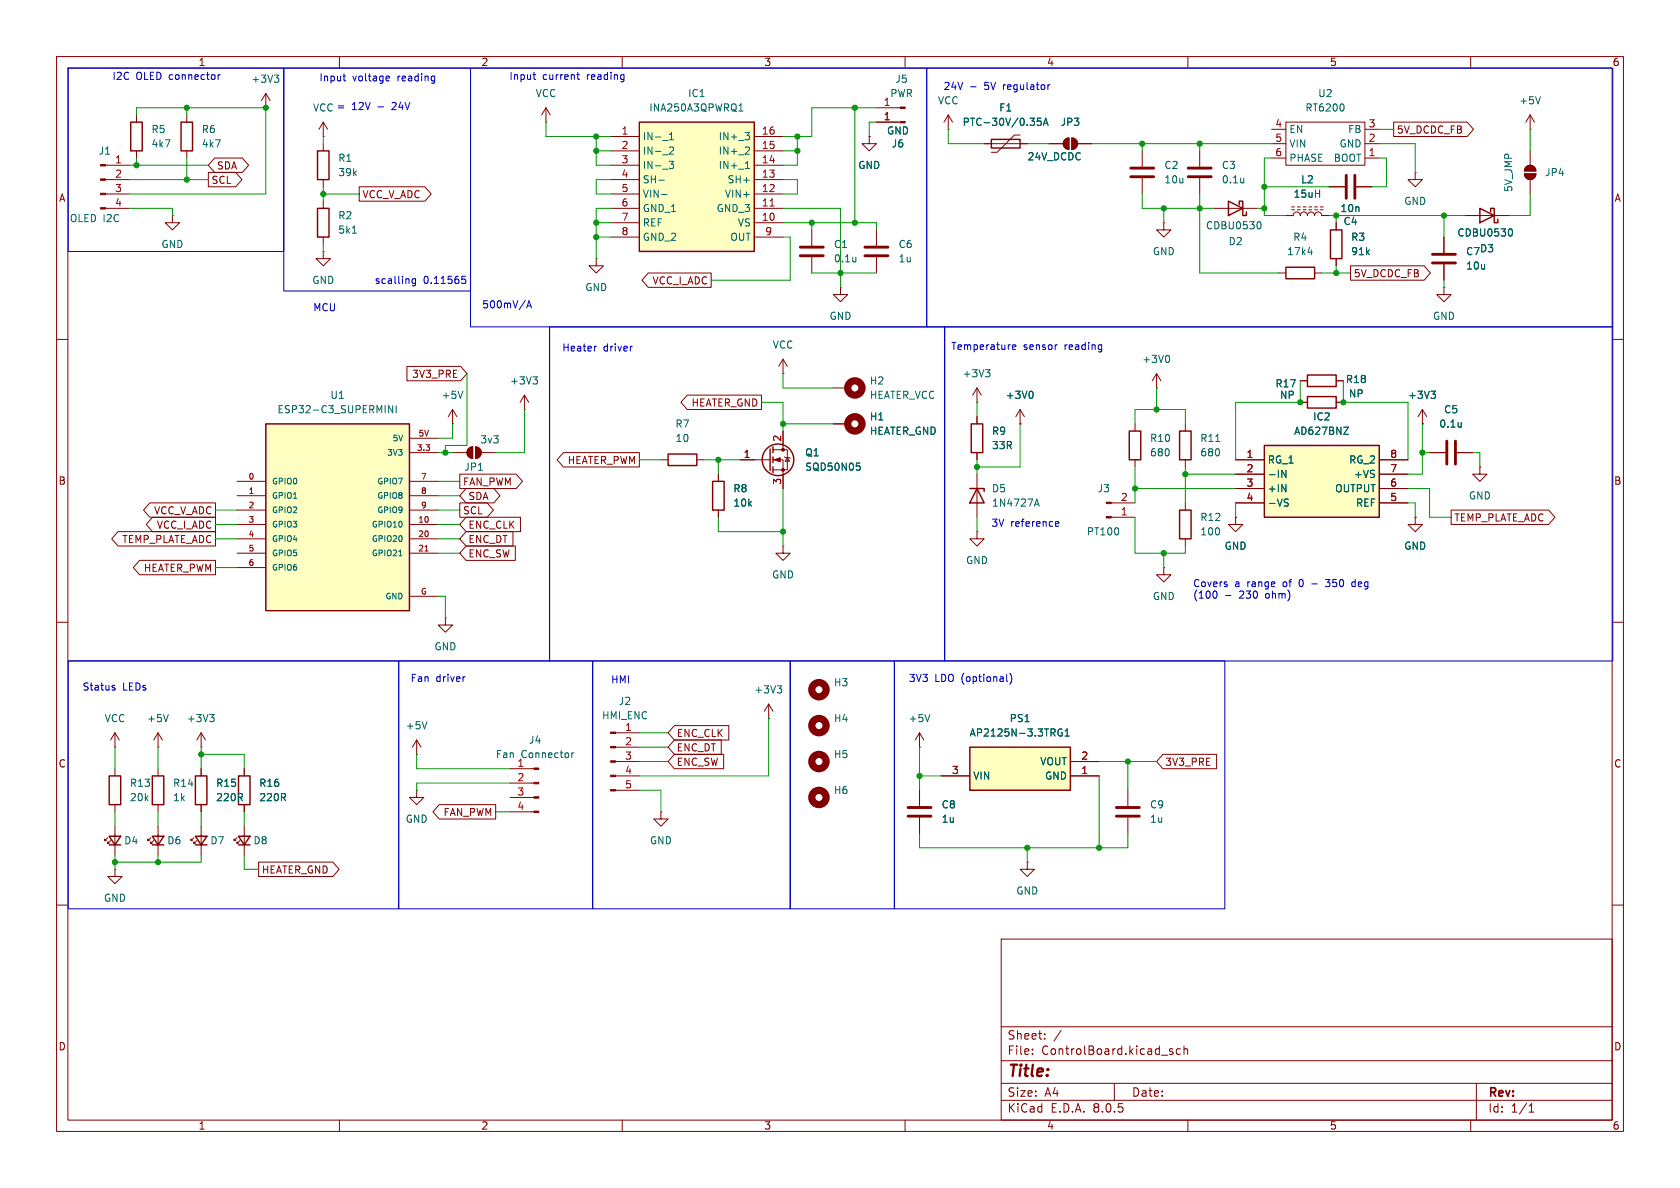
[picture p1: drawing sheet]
<svg xmlns="http://www.w3.org/2000/svg" width="297mm" height="210mm" viewBox="0 0 297 210" stroke-linecap="round" stroke-linejoin="round" font-family="sans-serif">
<g fill="none" stroke="#840000" stroke-width=".18">
<path d="M10 10h277v190h-277zM12 12h273v186h-273zM60 10v2M110 10v2M160 10v2M210 10v2M260 10v2M10 60h2M255.3 50.8v1.3h1.2l-1.2 1.2-1.3-1.2h1.3M255.3 50.8h.1M255.3 41.9v2.8M255.3 46.7v2.8"/>
<path d="M285 60h2M147.3 68.6h2.6M229.9 67.3h1.2M236.2 67.3h1.3M251.5 74.9h.1M251.5 72.4l-.8 1.3M251.5 72.4v2.5M251.5 72.4l.7 1.3M116.8 81.3h1.3M123.2 81.3h1.3M252.7 80h2.8M257.6 80h2.7"/>
<path d="M10 110h2M285 110h2M162.6 139.7v2.8M199.4 139.7v2.8M10 160h2M162.6 144.5v2.8M199.4 144.5v2.8M285 160h2M177 166h108v32h-108zM60 198v2M110 198v2M160 198v2"/>
<path d="M177 194.5h108M177 191.5h108M177 187.5h108M177 181.5h108M182.5 186.3v.1M182.5 185.5v.1M184.7 183.6v.1M184.7 182.8v.1M187.6 182.1l-1.3 2M197 191.5v3M206.8 185.8l.5 .2 .1 .2-.2 .2-.5-.1M206.8 185.5h.5"/>
<path d="M208.7 185.5l-.5-.1-.2 .3v.4l.1 .2h.6M209.3 185.5l.2-.1 .4 .1 .1 .9M209.3 184.9v1.5M210 198v2M260 198v2M261 191.5v6.5M270.3 196.6h.9M270.3 195.5l.4-.4v1.5"/>
</g>
<circle cx="151.1" cy="68.6" r="1.27" fill="none" stroke="#840000" stroke-width="1.3"/>
<path d="M253.2 45h4.1M253.2 46.5h4.1M255.8 78v4M257.3 78v4M160.5 144.3h4.1M160.5 142.7h4.1M197.4 144.3h4M197.4 142.7h4" fill="none" stroke="#840000" stroke-width=".51"/>
<path d="M253 69.2h.8l-.5 .4M253.5 69.6l.3 .3v.3l-.3 .2M258.3 74.7v.8M258.3 75.4h.1" fill="none" stroke="#006464" stroke-width=".18"/>
<path d="M231.1 66.3h5.1v2h-5.1zM118.1 80.3h5.1v2h-5.1z" fill="none" stroke="#840000" stroke-width=".25"/>
<path d="M171.4 132.1h17.8v7.6h-17.8z" fill="#ffffc2"/>
<g fill="none" stroke="#840000" stroke-width=".25">
<path d="M23.1 21.6h2v5.1h-2zM32 21.6h2v5.1h-2zM56.1 26.7h2.1v5.1h-2.1zM56.1 36.8h2.1v5.1h-2.1zM175.3 24.6h5v1.6h-5zM217.2 35.6l2.5 1.2-2.5 1.3zM219.1 36.2v-.6h.6v2.5h.6v-.6M227.3 47.2h5.1v2.1h-5.1zM136.1 79.4v3.8M136.7 79v1M199.6 76.2h2.1v5.1h-2.1zM231.1 70.1h5.1v2h-5.1z"/>
<path d="M126 85.1h2v5.1h-2zM136.7 80.8v1M136.7 82.6v1M171.4 132.1h17.8v7.6h-17.8zM26.9 147.8h2.1l-1.1 1.6zM26.9 149.4h2.1M34.5 147.8h2.1l-1 1.6zM34.5 149.4h2.1"/>
<circle cx="137.5" cy="81.3" r="2.79"/>
</g>
<g fill="none" stroke="#840000" stroke-width=".18">
<path d="M96.5 19.1l-.7 1.2M96.5 19.1v2.5M96.5 19.1l.8 1.2M24.1 20.3v1.3M24.1 26.7v1.2M33 20.3v1.3M33 26.7v1.2M57.1 24.1h.1M57.1 21.6l-.7 1.3M57.1 21.6v2.5M57.1 25.4v1.3M57.1 31.8v1.2"/>
<path d="M57.1 35.6v1.2M57.1 21.6l.8 1.3M96.5 21.6h.1M167.6 22.9h.1M167.6 20.3l-.7 1.3M167.6 20.3v2.6M167.6 20.3l.8 1.3M174 25.4h7.6M180.3 23.9h-1l-3 3h-1M185.4 25.4h2.6M188.3 24.7l.7-.3v2a1.02 1.02 0 0 1-1-.6 1.02 1.02 0 0 1 .3-1.1zM189.5 24.4a1.02 1.02 0 0 1 1 1 1.02 1.02 0 0 1-1 1z"/>
<path d="M190.5 25.4h2.5M201.9 26.7v2.8M201.9 31.5v2.8M205.7 39.4v1.2h1.3l-1.3 1.3-1.2-1.3h1.2M205.7 39.4h.1M212.1 26.7v2.8M212.1 31.5v2.8M214.6 36.8h7.6M224.8 25.4h2.5M224.8 22.9h2.5M224.8 27.9h2.5M227.3 21.6h14v7.6h-14z"/>
<path d="M227.3 38.1h1.3a.64 .64 0 0 1 .6-.6 .64 .64 0 0 1 .7 .6 .64 .64 0 0 1 .6-.6 .64 .64 0 0 1 .6 .6 .64 .64 0 0 1 .7-.6 .64 .64 0 0 1 .6 .6 .64 .64 0 0 1 .6-.6 .64 .64 0 0 1 .7 .6h1.2M228.3 37.1h.6M228.3 36.6h.6M229.4 37.1h.5M229.4 36.6h.5M230.4 37.1h.5M230.4 36.6h.5M231.4 37.1h.5M231.4 36.6h.5M232.4 37.1h.5M232.4 36.6h.5M233.4 37.1h.5"/>
<path d="M233.4 36.6h.5M241.3 25.4h2.5M241.3 22.9h2.5M241.3 27.9h2.5M269.5 30.7h2a1.02 1.02 0 0 1-1 1 1.02 1.02 0 0 1-1-1zM269.8 29.5a1.02 1.02 0 0 1 1.1-.2 1.02 1.02 0 0 1 .6 .9h-2zM270.5 22.9h.1M270.5 20.3v2.6M270.5 26.7v2.5M270.5 31.8v2.5M270.5 20.3l-.8 1.3M270.5 20.3l.8 1.3"/>
<path d="M57.1 44.5v1.2h1.3l-1.3 1.3-1.2-1.3h1.2M57.1 44.5h.1M57.1 41.9v1.3M226.1 48.3h1.2M232.4 48.3h1.3M136.7 79.5h2.5v3.6h-2.5M138.4 66h.1M138.4 63.5l-.7 1.3M138.4 63.5v2.5M138.4 76.2v3.3M138.4 63.5l.8 1.3M147.3 74.9h2.6"/>
<path d="M200.7 74.9v1.3M204.5 68.6h.1M204.5 66l-.8 1.3M204.5 66v2.6M204.5 66l.7 1.3M229.9 71.1h1.2M236.2 71.1h1.3M127 83.8v1.3M127 90.2v1.2M130.8 81.3h5.3M136.7 81.3h1.7v5.1M138.4 96.5v1.3h1.3l-1.3 1.3-1.2-1.3h1.2"/>
<path d="M138.4 96.5h.1M138.7 80.8l.1 .1h.8l.1 .1M139.2 80.9l.4 .6h-.8zM172.7 94v1.3h1.3l-1.3 1.2-1.3-1.2h1.3M172.7 94h.1M196.4 88.9h4.3M196.4 91.4h4.3M200.7 81.3v1.3M250.2 91.4v1.3h1.3l-1.3 1.3-1.3-1.3h1.3M250.2 91.4h.1M27.9 132.1h.1M27.9 129.5v2.6"/>
<path d="M27.9 129.5l-.7 1.3M27.9 129.5l.8 1.3M35.6 132.1h.1M35.6 129.5l-.8 1.3M35.6 129.5v2.6M35.6 129.5l.7 1.3M90.2 138.4h4.2M90.2 135.9h4.2M162.6 132.1h.1M162.6 129.5l.7 1.3M162.6 129.5l-.8 1.3M162.6 129.5v2.6"/>
<path d="M166.4 137.2h5M189.2 137.2h5.1M189.2 134.6h5.1M26.7 148.1l-.5 .5v-.3v.3h.2M27.2 148.6l-.5 .5v-.3v.3h.2M27.9 146.1v5M34.3 148.1l-.5 .5v-.3v.3h.2M34.8 148.6l-.5 .5v-.3v.3h.2M35.6 146.1v5M90.2 143.5h4.2M90.2 141h4.2M116.8 143.5v1.3h1.3l-1.3 1.3-1.2-1.3h1.2"/>
<path d="M116.8 143.5h.1M181.6 152.4v1.3h1.3l-1.3 1.2-1.3-1.2h1.3M181.6 152.4h.1"/>
</g>
<g fill="none" stroke="#006464" stroke-width=".18">
<path d="M237.5 18.5l.1 .3-.1 .7M272.3 17.1l-.4 1.3M184 20.9h-.6v.6l.1-.1h.5l.1 .2-.1 .4-.2 .2-.4-.2M184.5 22.2l.4-1.3 .4 1.3M184.6 21.8h.6M219.9 31.5v.8M219.9 32.2l-.1 .1M222.5 39.2a.68 .68 0 0 1 .5 .6 .68 .68 0 0 1-.5 .7M62.3 41.2h.7M231.2 44.6h.8M231.8 44.2v.8M206.5 62.8a.79 .79 0 0 1 0 1.3"/>
<path d="M151.4 81.9h.6M151.5 82.3h.3l.3 .3-.1 .4-.5 .1M29.8 126.3l-.5 1.3M37.1 126.3h.8l-.5 .5M37.6 126.8l.3 .2v.3l-.3 .3M101.1 133.1v.8M101.4 133.1l-.3 .2M164.4 126.3l-.4 1.3M187.7 128.9a.59 .59 0 0 0-.7 .6 .59 .59 0 0 0 .7 .6l.1-.5h-.2M188.3 130.1h.7M188.3 129.2l.4-.4v1.3"/>
</g>
<g fill="none" stroke="#840000" stroke-width="1.3">
<circle cx="151.1" cy="74.9" r="1.27"/>
<circle cx="144.8" cy="121.9" r="1.27"/>
<circle cx="144.8" cy="128.3" r="1.27"/>
<circle cx="144.8" cy="134.6" r="1.27"/>
<circle cx="144.8" cy="141" r="1.27"/>
</g>
<path d="M199.9 29.7h4.1M199.9 31.2h4.1M210.1 29.7h4M210.1 31.2h4" fill="none" stroke="#840000" stroke-width=".51"/>
<g fill="#840000" stroke="#840000" stroke-width=".18">
<path d="M188.3 24.7l.7-.3v2a1.02 1.02 0 0 1-1-.6 1.02 1.02 0 0 1 .3-1.1z"/>
<path d="M189.5 24.4a1.02 1.02 0 0 1 1 1 1.02 1.02 0 0 1-1 1z"/>
<path d="M136.9 81.3l1-.4v.8z"/>
<path d="M269.5 30.7h2a1.02 1.02 0 0 1-1 1 1.02 1.02 0 0 1-1-1z"/>
<path d="M269.8 29.5a1.02 1.02 0 0 1 1.1-.2 1.02 1.02 0 0 1 .6 .9h-2z"/>
<path d="M94.4 143.4h.8v.2h-.8z"/>
<path d="M94.4 140.8h.8v.3h-.8z"/>
<path d="M94.4 138.3h.8v.3h-.8z"/>
<path d="M94.4 135.8h.8v.2h-.8z"/>
<path d="M195.6 88.8h.8v.2h-.8z"/>
<path d="M195.6 91.3h.8v.3h-.8z"/>
<circle cx="138.4" cy="83.1" r=".25"/>
<circle cx="138.4" cy="79.5" r=".25"/>
</g>
<path d="M113 21.6h20.3v22.9h-20.3z" fill="#ffffc2"/>
<path d="M113 21.6h20.3v22.9h-20.3zM171.7 74.9h2v5.1h-2zM171.4 86.4h2.6v.5M172.7 86.4l1.3 2.5h-2.6zM208.5 90.2h2.1v5.1h-2.1z" fill="none" stroke="#840000" stroke-width=".25"/>
<g fill="none" stroke="#840000" stroke-width=".18">
<path d="M47 19.1h.1M47 16.5l-.8 1.3M47 16.5v2.6M47 16.5l.8 1.3M154.9 19.1h4.3M18.6 36.8h4.3M18.6 34.3h4.3M18.6 31.8h4.3M18.6 29.2h4.3M30.5 38.1v1.3h1.2l-1.2 1.2-1.3-1.2h1.3M30.5 38.1h.1M107.9 24.1h5.1"/>
<path d="M107.9 39.4h5.1M107.9 36.8h5.1M107.9 34.3h5.1M107.9 31.8h5.1M107.9 29.2h5.1M107.9 26.7h5.1M133.3 24.1h5.1M133.3 39.4h5.1M133.3 36.8h5.1M133.3 34.3h5.1M133.3 31.8h5.1M133.3 29.2h5.1"/>
<path d="M133.3 26.7h5.1M153.7 24.1v1.3h1.2l-1.2 1.3-1.3-1.3h1.3M153.7 24.1h.1M154.9 21.6h4.3M105.4 45.7v1.3h1.3l-1.3 1.3-1.3-1.3h1.3M105.4 45.7h.1M107.9 41.9h5.1M133.3 41.9h5.1M143.5 40.6v2.8M143.5 45.5v2.8M148.6 50.8v1.3h1.3l-1.3 1.2-1.3-1.2h1.3M148.6 50.8h.1"/>
<path d="M154.9 40.6v2.8M154.9 45.5v2.8M82.8 79.3l.8-.3v2a1.02 1.02 0 0 1-1-.6 1.02 1.02 0 0 1 .2-1.1zM84.1 79a1.02 1.02 0 0 1 1 1 1.02 1.02 0 0 1-1 1zM92.7 72.4h.1M92.7 69.9l-.8 1.2M92.7 69.9v2.5M92.7 69.9l.8 1.2M172.7 71.1h.1M172.7 68.6v2.5M172.7 73.7v1.2M172.7 68.6l-.7 1.3"/>
<path d="M172.7 68.6l.8 1.3M180.3 74.9h.1M180.3 72.4l-.7 1.3M180.3 72.4v2.5M180.3 72.4l.8 1.3M80 80h2.5M85.1 80h2.5M172.7 80v1.3M172.7 83.8v7.6M209.5 88.9v1.3M209.5 95.3v1.2"/>
</g>
<g fill="none" stroke="#006464" stroke-width=".18">
<path d="M48.5 13.3h.8l-.4 .5M49 13.8l.3 .2v.3l-.3 .2M130.6 19.6h.8M130.9 18.5l.1-.1v1.2M116.5 31.8h.9M117 34.4h.9M118.3 28.5h.8l-.4 .5 .3 .1v.6l-.2 .1-.4-.1M118.4 24.7h.7M118.4 23.8l.3-.4v1.3M118.4 26.1l.4-.1 .3 .3-.8 .9h.8M131.7 23.4h.8l-.4 .5M131.8 29.8h.7"/>
<path d="M131.9 28.8l.2-.3v1.3M132 26h.4l.1 .3-.8 .9h.8M132.3 23.9l.2 .3v.3l-.2 .2M151.3 45.5v.8M151.3 46.2h-.1M94.2 66.6h.8l-.4 .5M94.8 67.1l.2 .2v.3l-.2 .3M174.2 65.3h.8l-.4 .5M174.8 65.8l.2 .3v.3l-.2 .2M182.3 69.2a.79 .79 0 0 1 0 1.2M182.9 89.5l.4-1.3 .4 1.3M183 89.1h.6"/>
</g>
<path d="M136.1 36.4h.8" fill="none" stroke="#a90000" stroke-width=".18"/>
<g fill="#840000" stroke="#840000" stroke-width=".18">
<path d="M84.1 79a1.02 1.02 0 0 1 1 1 1.02 1.02 0 0 1-1 1z"/>
<path d="M82.8 79.3l.8-.3v2a1.02 1.02 0 0 1-1-.6 1.02 1.02 0 0 1 .2-1.1z"/>
<path d="M159.2 18.9h.8v.3h-.8z"/>
<path d="M159.2 21.5h.8v.2h-.8z"/>
<path d="M17.8 36.7h.8v.3h-.8z"/>
<path d="M17.8 34.2h.8v.2h-.8z"/>
<path d="M17.8 31.6h.8v.3h-.8z"/>
<path d="M17.8 29.1h.8v.2h-.8z"/>
</g>
<path d="M141.5 43.7h4M141.5 45.2h4M152.9 43.7h4.1M152.9 45.2h4.1" fill="none" stroke="#840000" stroke-width=".51"/>
<path d="M223.5 78.7h20.3v12.7h-20.3z" fill="#ffffc2"/>
<path d="M208.5 76.2h2.1v5.1h-2.1zM223.5 78.7h20.3v12.7h-20.3zM26.9 137.2h2.1v5h-2.1zM19.3 147.8h2l-1 1.6zM19.3 149.4h2" fill="none" stroke="#840000" stroke-width=".25"/>
<g fill="none" stroke="#840000" stroke-width=".18">
<path d="M209.5 74.9v1.3M209.5 81.3v1.3M218.4 91.4v1.3h1.3l-1.3 1.3-1.2-1.3h1.2M218.4 91.4h.1M218.4 81.3h5.1M218.4 83.8h5.1M218.4 86.4h5.1M218.4 88.9h5.1M243.8 81.3h5.1M243.8 83.8h5.1M243.8 86.4h5.1M243.8 88.9h5.1"/>
<path d="M205.7 100.3v1.3h1.3l-1.3 1.3-1.2-1.3h1.2M205.7 100.3h.1M27.9 135.9v1.3M19 148.1l-.5 .5v-.3v.3h.3M19.6 148.6l-.6 .5v-.3v.3h.3M20.3 146.1v5M27.9 142.2v1.3"/>
</g>
<path d="M214.9 78h.7M237.6 75.5h.8l-.8 1.3h.8M226.6 83.1l.7 1.3v-1.3M226.6 85.7l.7 1.2v-1.2M227.3 88.8l.3 .1 .2 .3-.3 .3h-.3M227.3 88.2l.5 .1" fill="none" stroke="#006464" stroke-width=".18"/>
<path d="M47 74.9h25.4v33.1h-25.4z" fill="#ffffc2"/>
<path d="M261.6 36.8l2.6 1.3-2.6 1.3zM263.5 37.5v-.7h.7v2.6h.6v-.7M235.2 40.6h2v5.1h-2zM47 74.9h25.4v33.1h-25.4zM19.3 137.2h2v5h-2zM34.5 137.2h2.1v5h-2.1zM42.2 137.2h2v5h-2zM42.2 147.8h2l-1 1.6zM42.2 149.4h2" fill="none" stroke="#840000" stroke-width=".25"/>
<g fill="none" stroke="#840000" stroke-width=".18">
<path d="M36.8 30.5h4.9l1.1 1.3-1.1 1.2h-4.9zM37.9 27.9h4.9l1.2 1.3-1.2 1.3h-4.9l-1.1-1.3zM63.5 33h11.6l1.1 1.3-1.1 1.3h-11.6zM153.7 24.1h.1M154.9 21.6h3.8M174 25.4h1.3M180.3 25.4h1.3M185.4 25.4h2.6M190.5 25.4h2.5M227.3 38.1h1.3M233.7 38.1h1.2M234.9 33h2.8"/>
<path d="M236.2 39.4v1.2M239.8 33h2.8M246.4 21.6h13l1.1 1.3-1.1 1.2h-13zM250.2 30.5v1.3h1.3l-1.3 1.2-1.3-1.2h1.3M250.2 30.5h.1M259.1 38.1h7.6M114.6 48.3h11.1v2.5h-11.1l-1.1-1.3zM236.2 45.7v1.3M238.8 47h13l1.1 1.3-1.1 1.2h-13zM255.3 41.9v2.8M255.3 46.7v2.8M71.9 64.8h9.5l1.1 1.2-1.1 1.3h-9.5z"/>
<path d="M72.4 77.5h5.1M80 74.9h.1M80 72.4l-.8 1.3M80 72.4v2.5M80 72.4l.8 1.3M121.5 69.8h13.1v2.6h-13.1l-1.1-1.3zM138.4 76.2v2.5M147.3 74.9h2.6M172.7 73.7v1.2M180.3 74.9h.1M229.9 67.3h1.2M229.9 71.1h1.2"/>
<path d="M236.2 67.3h1.3M236.2 71.1h1.3M251.5 74.9h.1M20.9 94h17.2v2.5h-17.2l-1.2-1.2zM24.7 99.1h13.4v2.5h-13.4l-1.1-1.3zM26.5 88.9h11.6v2.5h-11.6l-1.1-1.2zM27 91.4h11.1v2.6h-11.1l-1.1-1.3zM41.9 85.1h5.1M41.9 87.6h5.1M41.9 92.7h5.1M41.9 90.2h5.1M41.9 95.3h5.1"/>
<path d="M41.9 97.8h5.1M72.4 85.1h5.1M72.4 87.6h5.1M72.4 92.7h5.1M72.4 90.2h5.1M72.4 95.3h5.1M72.4 97.8h5.1M72.4 80h5.1M81.3 88.9h4.8l1.1 1.3-1.1 1.2h-4.8zM81.3 83.8h10l1.1 1.3-1.1 1.3h-10zM82.4 86.4h4.9l1.1 1.2-1.1 1.3h-4.9l-1.1-1.3zM82.4 96.5h8.7v2.6h-8.7l-1.1-1.3z"/>
<path d="M82.4 91.4h9.6v2.6h-9.6l-1.1-1.3zM82.4 94h8.3v2.5h-8.3l-1.1-1.2zM99.6 80h13.4v2.6h-13.4l-1.1-1.3zM127 83.8v1.3M127 90.2v1.2M130.8 81.3h2.5M138.4 83.8v2.6M172.7 80v1.3M218.4 91.4h.1M218.4 81.3h5.1M218.4 83.8h5.1M218.4 86.4h5.1"/>
<path d="M218.4 88.9h5.1M243.8 81.3h5.1M243.8 83.8h5.1M243.8 86.4h5.1M243.8 88.9h5.1M250.2 91.4h.1M252.7 80h2.8M256.5 90.2h17.3l1.1 1.2-1.1 1.3h-17.3zM257.6 80h2.7M261.6 82.6v1.2h1.3l-1.3 1.3-1.3-1.3h1.3M261.6 82.6h.1M41.9 100.3h5.1"/>
<path d="M72.4 105.4h5.1M78.7 109.2v1.3h1.3l-1.3 1.3-1.2-1.3h1.2M78.7 109.2h.1M20.3 132.1h.1M20.3 129.5l-.7 1.3M20.3 129.5v2.6M20.3 135.9v1.3M20.3 129.5l.8 1.3M35.6 135.9v1.3M43.2 135.9v1.3M73.7 133.4h.1M73.7 139.7v1.3h1.2l-1.2 1.2-1.3-1.2h1.3"/>
<path d="M73.7 139.7h.1M73.7 130.8l-.8 1.3M73.7 130.8v2.6M73.7 130.8l.7 1.3M108.8 139.7h4.2M108.8 137.2h4.2M108.8 134.6h4.2M108.8 132.1h4.2M108.8 129.5h4.2M119.2 133.3h8.7v2.6h-8.7l-1.1-1.3zM119.2 130.8h8.3v2.6h-8.3l-1.1-1.3zM119.2 128.3h9.6v2.5h-9.6l-1.1-1.3z"/>
<path d="M135.9 127h.1M135.9 124.5l-.8 1.2M135.9 124.5v2.5M135.9 124.5l.8 1.2M162.6 139.7v2.8M166.4 137.2h5M189.2 137.2h5.1M189.2 134.6h5.1M205.6 133.3h9.5v2.6h-9.5l-1.1-1.3zM20.3 153.7v1.2h1.3l-1.3 1.3-1.3-1.3h1.3M20.3 153.7h.1M20.3 142.2v1.3"/>
<path d="M35.6 142.2v1.3M41.9 148.1l-.5 .5v-.3v.3h.3M42.4 148.6l-.5 .5v-.3v.3h.3M43.2 142.2v1.3M43.2 146.1v5M45.7 152.4h13.1l1.2 1.3-1.2 1.2h-13.1zM77.6 142.2h10v2.6h-10l-1.1-1.3zM162.6 144.5v2.8"/>
</g>
<g fill="none" stroke="#006464" stroke-width=".18">
<path d="M184 20.9h-.6v.6l.1-.1h.5l.1 .2-.1 .4-.2 .2-.4-.2M184.5 22.2l.4-1.3 .4 1.3M184.6 21.8h.6M267 40.5a.68 .68 0 0 1 .4 .6 .68 .68 0 0 1-.4 .6M69.4 71.7v1.3l-.7-1.3v1.3M70 71.7v1.3M81.8 69.2l-.4 1.2M182.3 69.2a.79 .79 0 0 1 0 1.2M237.6 75.5h.8l-.8 1.3h.8M253 69.2h.8l-.5 .4M253.5 69.6l.3 .3v.3l-.3 .2M258.3 74.7v.8"/>
<path d="M258.3 75.4h.1M70.5 98.3h.6M151.4 81.9h.6M151.5 82.3h.3l.3 .3-.1 .4-.5 .1M226.6 83.1l.7 1.3v-1.3M226.6 85.7l.7 1.2v-1.2M227.3 88.8l.3 .1 .2 .3-.3 .3h-.3M227.3 88.2l.5 .1M75.5 127.6l-.4 1.2M137.4 121.2h.8l-.4 .5M137.9 121.7l.3 .3v.3l-.3 .2M187.7 128.9a.59 .59 0 0 0-.7 .6 .59 .59 0 0 0 .7 .6l.1-.5h-.2"/>
<path d="M188.3 130.1h.7M188.3 129.2l.4-.4v1.3"/>
</g>
<path d="M75.1 97.4h.6" fill="none" stroke="#a90000" stroke-width=".18"/>
<g fill="#840000" stroke="#840000" stroke-width=".18">
<path d="M107.9 139.6h.9v.2h-.9z"/>
<path d="M107.9 137h.9v.3h-.9z"/>
<path d="M107.9 134.5h.9v.2h-.9z"/>
<path d="M107.9 132h.9v.2h-.9z"/>
<path d="M107.9 129.4h.9v.3h-.9z"/>
</g>
<path d="M238 31v4.1M239.5 31v4.1" fill="none" stroke="#840000" stroke-width=".51"/>
<g fill="none" stroke="#0000c2" stroke-width=".18">
<path d="M12.1 12.1h38.1v32.4h-38.1zM38.6 13.2v.8M38.9 13.2l-.3 .2M50.2 12.1h33v39.3h-33zM60.6 13.5h.5M60.8 14.1l.3 .2M68.4 13.5h.4l.1 .3-.6 .1M68.8 14.2l-.4 .1M76.7 13.5h.1M76.8 13.5v1.1M76.8 14.2l-.1 .1M83.2 12.1h80.6v45.7h-80.6z"/>
<path d="M94.2 13.2h.5M94.4 13.9l.3 .1M102 13.2h.4M102.1 12.8v1.1l.3 .1M110.2 13.2l.1 .1M110.3 13.2l-.1 1.1M110.3 14h-.1M163.8 12.1h121.3v45.7h-121.3zM171.6 15.3h1M185.3 15v.8M185.6 15l-.3 .2M73.5 49.3v1l-.3 .2h-.3"/>
<path d="M73.5 49.3h-.4l-.3 .2 .2 .6h.5M81.7 49.4l.4-.1 .2 .3-.1 .5h-.5M81.7 48.8h.6M93.1 54.4l.4-1.2 .5 1.2M93.2 54.1h.6M97.2 57.8h69.8v59h-69.8zM97.2 57.8v59h-85.1M167 57.8h118.1v59h-118.1zM105.5 61.2l-.3 .1M111.7 61.2h.1M179 61.4l.6-.1-.1-.3h-.3l-.2 .1v.6h.5M186.8 61h.1"/>
<path d="M194.6 61h.2M194.8 61l-.1 1.1M194.8 61.7l-.2 .1M186.6 93h.5M186.6 92.3l.4-.1 .2 .3-.6 .1M12.1 116.8h58.4v43.9h-58.4zM70.5 116.8h34.3v43.9h-34.3zM82.1 119.6h.1M104.8 116.8h34.9v43.9h-34.9zM139.7 116.8h18.4v43.9h-18.4zM158.1 116.8h58.4v43.9h-58.4zM178 119.2v1.1l.2 .2"/>
<path d="M178.5 119a1.46 1.46 0 0 1 0 2M215 104.6l.2 .7-.2 .3-.1 .1M216.7 105.3h.9M231.9 103.2h1M234.3 102.4h.8l-.4 .5h.2M234.3 103.6l.6 .1M239.6 102.9h-.4l-.2 .2 .1 .5h.5M20 121.6h.3l.1 .2-.2 .2h-.3M20 121.1l.3 .1"/>
</g>
<g fill="none" stroke="#009600" stroke-width=".18">
<path d="M33 19.1v1.2M151.1 19.1v20.3M154.9 19.1h-11.4v5h-5.1M22.9 36.8h7.6v1.3M22.9 31.8h13.9M22.9 29.2h13.9M24.1 20.3v-1.2h22.9v15.2h-24.1M24.1 27.9v1.3M33 27.9v3.9M57.1 34.3h6.4M57.1 24.1v1.3M57.1 33v2.6"/>
<path d="M96.5 21.6v2.5h11.4M105.4 24.1v5.1h2.5M105.4 39.4h2.5M105.4 26.7h2.5M107.9 31.8h-2.5v2.5h2.5M107.9 36.8h-2.5v8.9M138.4 31.8h2.6v2.5h-2.6M138.4 36.8h10.2v14M138.4 39.4h16.5v1.2M138.4 26.7h2.6M141 24.1v5.1h-2.6M143.5 39.4v1.2"/>
<path d="M154.9 21.6h-1.2v2.5M167.6 22.9v2.5h6.4M181.6 25.4h3.8M193 25.4h31.8M201.9 34.3v2.5h12.7M201.9 25.4v1.3M205.7 36.8v2.6M212.1 34.3v14h14M212.1 25.4v1.3M222.2 36.8h1.3M223.5 33h11.4M224.8 27.9h-1.3v10.2h3.8"/>
<path d="M234.9 38.1h24.2M236.2 38.1v1.3M243.8 27.9h1.3v5.1h-2.5M243.8 25.4h6.4v5.1M243.8 22.9h2.6M255.3 38.1v3.8M270.5 34.3v3.8h-3.8M270.5 22.9v3.8M57.1 43.2v1.3M105.4 41.9h2.5M138.4 41.9h1.3v7.6h-14M143.5 48.3h11.4"/>
<path d="M233.7 48.3h5.1M236.2 47v1.3M255.3 49.5v1.3M80 74.9v2.6h-2.5M82.5 66v12.7h-3.8v1.3M92.7 72.4v7.6h-5.1M134.6 71.1h3.8v5.1M138.4 66v2.6h8.9M138.4 74.9h8.9M172.7 71.1v2.6M180.3 74.9v7.7h-7.6M200.7 74.9v-2.5h8.8v2.5"/>
<path d="M204.5 68.6v3.8M229.9 67.3v3.8h-11.5v10.2M237.5 67.3v3.8h11.4v10.2M251.5 74.9v8.9h-2.6M38.1 95.3h3.8M38.1 90.2h3.8M38.1 92.7h3.8M77.5 95.3h3.8M77.5 90.2h3.8M77.5 92.7h3.8M77.5 80h2.5M77.5 97.8h3.8"/>
<path d="M77.5 87.6h3.8M77.5 85.1h3.8M113 81.3h3.8M124.5 81.3h6.3M127 81.3v2.5M127 91.4v2.6h11.4M138.4 86.4v10.1M172.7 81.3v2.5M172.7 91.4v2.6M200.7 86.4h17.7M200.7 91.4v6.4h8.8v-1.3M200.7 82.6v6.3"/>
<path d="M205.7 97.8v2.5M209.5 83.8h8.9M209.5 82.6v6.3M218.4 88.9v2.5M248.9 88.9h1.3v2.5M248.9 86.4h3.8v5h3.8M251.5 80h1.2M260.3 80h1.3v2.6M38.1 100.3h3.8M77.5 105.4h1.2v3.8M20.3 132.1v3.8M27.9 132.1v3.8"/>
<path d="M35.6 133.4h7.6v2.5M35.6 132.1v3.8M73.7 133.4v2.5h16.5M90.2 138.4h-16.5v1.3M113 139.7h3.8v3.8M113 129.5h5.1M113 134.6h5.1M113 132.1h5.1M135.9 127v10.2h-22.9M162.6 137.2h3.8M162.6 132.1v7.6M194.3 134.6h10.2"/>
<path d="M194.3 137.2v12.7M199.4 134.6v5.1M20.3 143.5v2.6M20.3 151.1v2.6M27.9 143.5v2.6M27.9 151.1v1.3M35.6 143.5v2.6M35.6 151.1v1.3h-15.3M43.2 143.5v2.6M43.2 151.1v2.6h2.5M87.6 143.5h2.6M162.6 147.3v2.6h36.8v-2.6"/>
<path d="M181.6 149.9v2.5"/>
</g>
<g fill="#009600" stroke="#009600" stroke-width=".18">
<circle cx="57.1" cy="34.3" r=".46"/>
<circle cx="105.4" cy="24.1" r=".46"/>
<circle cx="141" cy="26.7" r=".46"/>
<circle cx="105.4" cy="41.9" r=".46"/>
<circle cx="105.4" cy="26.7" r=".46"/>
<circle cx="105.4" cy="39.4" r=".46"/>
<circle cx="151.1" cy="19.1" r=".46"/>
<circle cx="141" cy="24.1" r=".46"/>
<circle cx="151.1" cy="39.4" r=".46"/>
<circle cx="78.7" cy="80" r=".46"/>
<circle cx="24.1" cy="29.2" r=".46"/>
<circle cx="47" cy="19.1" r=".46"/>
<circle cx="33" cy="19.1" r=".46"/>
<circle cx="33" cy="31.8" r=".46"/>
<circle cx="35.6" cy="133.4" r=".46"/>
<circle cx="20.3" cy="152.4" r=".46"/>
<circle cx="27.9" cy="152.4" r=".46"/>
<circle cx="212.1" cy="36.8" r=".46"/>
<circle cx="205.7" cy="36.8" r=".46"/>
<circle cx="204.5" cy="72.4" r=".46"/>
<circle cx="236.2" cy="48.3" r=".46"/>
<circle cx="236.2" cy="38.1" r=".46"/>
<circle cx="223.5" cy="33" r=".46"/>
<circle cx="223.5" cy="36.8" r=".46"/>
<circle cx="172.7" cy="82.6" r=".46"/>
<circle cx="143.5" cy="39.4" r=".46"/>
<circle cx="127" cy="81.3" r=".46"/>
<circle cx="138.4" cy="94" r=".46"/>
<circle cx="138.4" cy="74.9" r=".46"/>
<circle cx="148.6" cy="48.3" r=".46"/>
<circle cx="237.5" cy="71.1" r=".46"/>
<circle cx="255.3" cy="38.1" r=".46"/>
<circle cx="251.5" cy="80" r=".46"/>
<circle cx="229.9" cy="71.1" r=".46"/>
<circle cx="181.6" cy="149.9" r=".46"/>
<circle cx="194.3" cy="149.9" r=".46"/>
<circle cx="199.4" cy="134.6" r=".46"/>
<circle cx="162.6" cy="137.2" r=".46"/>
<circle cx="201.9" cy="25.4" r=".46"/>
<circle cx="212.1" cy="25.4" r=".46"/>
<circle cx="200.7" cy="86.4" r=".46"/>
<circle cx="205.7" cy="97.8" r=".46"/>
<circle cx="209.5" cy="83.8" r=".46"/>
</g>
<text font-size="2.8" fill="#840000" x="178" y="190.9">Title:</text>
<g font-size="2.1" fill="#840000">
<text x="178" y="184">Sheet:</text>
<text x="178" y="186.7">File:</text>
<text x="184.1" y="186.7">ControlBoard.kicad_sch</text>
<text x="178" y="196.9">KiCad</text>
<text x="178" y="194.1">Size:</text>
<text x="184.7" y="194.1">A4</text>
<text x="185.7" y="196.9">E.D.A.</text>
<text x="193.3" y="196.9">8.0.5</text>
<text x="200" y="194.1">Date:</text>
<text x="263" y="194.3">Rev:</text>
<text x="263" y="196.9">Id:</text>
<text x="267.1" y="196.9">1/1</text>
</g>
<g font-size="1.8" fill="#840000">
<text x="35" y="11.9">1</text>
<text x="85" y="11.9">2</text>
<text x="135" y="11.9">3</text>
<text x="185" y="11.9">4</text>
<text x="235" y="11.9">5</text>
<text x="285" y="11.9">6</text>
<text x="246.9" y="23.8">5V_DCDC_FB</text>
<text x="10.3" y="35.9">A</text>
<text x="37.3" y="32.7">SCL</text>
<text x="38.3" y="30.2">SDA</text>
<text x="64" y="35.2">VCC_V_ADC</text>
<text x="285.3" y="35.9">A</text>
<text x="115.3" y="50.5">VCC_I_ADC</text>
<text x="239.2" y="49.2">5V_DCDC_FB</text>
<text x="72.8" y="67">3V3_PRE</text>
<text x="122.1" y="72.1">HEATER_GND</text>
<text x="100.3" y="82.2">HEATER_PWM</text>
<text x="10.3" y="85.9">B</text>
<text x="81.8" y="86">FAN_PWM</text>
<text x="82.7" y="88.6">SDA</text>
<text x="285.3" y="85.9">B</text>
<text x="27.1" y="91.1">VCC_V_ADC</text>
<text x="27.6" y="93.7">VCC_I_ADC</text>
<text x="81.8" y="91.1">SCL</text>
<text x="82.7" y="93.7">ENC_CLK</text>
<text x="257" y="92.4">TEMP_PLATE_ADC</text>
<text x="21.5" y="96.2">TEMP_PLATE_ADC</text>
<text x="25.3" y="101.3">HEATER_PWM</text>
<text x="82.7" y="98.7">ENC_SW</text>
<text x="82.7" y="96.2">ENC_DT</text>
<text x="119.5" y="130.5">ENC_CLK</text>
<text x="10.3" y="135.9">C</text>
<text x="119.5" y="135.6">ENC_SW</text>
<text x="119.5" y="133">ENC_DT</text>
<text x="205.9" y="135.6">3V3_PRE</text>
<text x="285.3" y="135.9">C</text>
<text x="78.3" y="144.5">FAN_PWM</text>
<text x="46.2" y="154.6">HEATER_GND</text>
<text x="10.3" y="185.9">D</text>
<text x="285.3" y="185.9">D</text>
<text x="35" y="199.9">1</text>
<text x="85" y="199.9">2</text>
<text x="135" y="199.9">3</text>
<text x="185" y="199.9">4</text>
<text x="235" y="199.9">5</text>
<text x="285" y="199.9">6</text>
</g>
<g font-size="1.8" fill="#0000c2">
<text x="19.8" y="14.3">I2C</text>
<text x="24" y="14.3">OLED connector</text>
<text x="56.4" y="14.6">Input</text>
<text x="62.3" y="14.6">voltage</text>
<text x="70.4" y="14.6">reading</text>
<text x="89.9" y="14.3">Input</text>
<text x="95.9" y="14.3">current</text>
<text x="103.8" y="14.3">reading</text>
<text x="166.7" y="16.1">24V</text>
<text x="174.1" y="16.1">5V</text>
<text x="177.6" y="16.1">regulator</text>
<text x="55.2" y="19.9">VCC =</text>
<text x="62.2" y="19.7">12V</text>
<text x="66.8" y="19.7">-</text>
<text x="69.6" y="19.7">24V</text>
<text x="66.2" y="50.4">scalling</text>
<text x="74.8" y="50.4">0.11565</text>
<text x="55.3" y="55.2">MCU</text>
<text x="85.1" y="54.7">500mV/A</text>
<text x="99.3" y="62.3">Heater</text>
<text x="106.6" y="62.3">driver</text>
<text x="168.1" y="62.1">Temperature</text>
<text x="180.9" y="62.1">sensor</text>
<text x="188.3" y="62.1">reading</text>
<text x="175.2" y="93.3">3V</text>
<text x="178.6" y="93.3">reference</text>
<text x="210.8" y="104">Covers</text>
<text x="210.8" y="106">(100</text>
<text x="218.3" y="104">a</text>
<text x="219.2" y="106">230</text>
<text x="220.6" y="104">range</text>
<text x="224" y="106">ohm)</text>
<text x="227.1" y="104">of</text>
<text x="230.1" y="104">0</text>
<text x="235.3" y="104">350</text>
<text x="240.1" y="104">deg</text>
<text x="14.5" y="122.3">Status</text>
<text x="21.7" y="122.3">LEDs</text>
<text x="72.5" y="120.8">Fan</text>
<text x="77.1" y="120.8">driver</text>
<text x="107.9" y="121">HMI</text>
<text x="160.6" y="120.8">3V3</text>
<text x="165.3" y="120.8">LDO (optional)</text>
</g>
<g font-size="1.8" fill="#006464">
<text x="44.3" y="14.8">+3V3</text>
<text x="94.6" y="17.4">VCC</text>
<text x="121.5" y="17.4">IC1</text>
<text x="157.3" y="17.4">PWR</text>
<text x="158.2" y="14.8">J5</text>
<text x="232.9" y="17.4">U2</text>
<text x="26.7" y="23.7">R5</text>
<text x="35.6" y="23.7">R6</text>
<text x="114.7" y="19.9">INA250A3QPWRQ1</text>
<text x="156.7" y="24">GND</text>
<text x="165.7" y="18.6">VCC</text>
<text x="170.1" y="22.5">PTC-30V/0.35A</text>
<text x="176.5" y="19.9">F1</text>
<text x="187.4" y="22.5">JP3</text>
<text x="227.8" y="23.7">EN</text>
<text x="230.7" y="19.9">RT6200</text>
<text x="238.2" y="23.7">FB</text>
<text x="268.5" y="18.6">+5V</text>
<text x="17.4" y="27.5">J1</text>
<text x="26.7" y="26.3">4k7</text>
<text x="35.6" y="26.3">4k7</text>
<text x="59.7" y="28.8">R1</text>
<text x="113.5" y="25">IN-_1</text>
<text x="113.5" y="27.5">IN-_2</text>
<text x="127" y="27.5">IN+_2</text>
<text x="127" y="25">IN+_3</text>
<text x="157.6" y="26.3">J6</text>
<text x="181.6" y="28.5">24V_DCDC</text>
<text x="227.8" y="26.3">VIN</text>
<text x="227.8" y="28.8">PHASE</text>
<text x="235.7" y="28.8">BOOT</text>
<text x="236.7" y="26.3">GND</text>
<text x="59.7" y="31.3">39k</text>
<text x="113.5" y="30.1">IN-_3</text>
<text x="113.5" y="32.6">SH-</text>
<text x="113.5" y="35.2">VIN-</text>
<text x="127" y="30.1">IN+_1</text>
<text x="128" y="35.2">VIN+</text>
<text x="128.5" y="32.6">SH+</text>
<text x="151.6" y="30.1">GND</text>
<text x="205.7" y="30.1">C2</text>
<text x="205.7" y="32.6">10u</text>
<text x="215.9" y="30.1">C3</text>
<text x="215.9" y="32.6">0.1u</text>
<text x="228.6" y="35.2">15uH</text>
<text x="229.9" y="32.6">L2</text>
<text x="267.6" y="34.1" transform="rotate(-90 267.6 34.1)">5V_JMP</text>
<text x="273.1" y="31.3">JP4</text>
<text x="12.2" y="39.5">OLED I2C</text>
<text x="59.7" y="39">R2</text>
<text x="59.7" y="41.5">5k1</text>
<text x="113.5" y="37.7">GND_1</text>
<text x="113.5" y="40.2">REF</text>
<text x="126.6" y="37.7">GND_3</text>
<text x="130.3" y="40.2">VS</text>
<text x="213.1" y="40.7">CDBU0530</text>
<text x="236.9" y="37.7">10n</text>
<text x="237.4" y="40">C4</text>
<text x="248.2" y="36.4">GND</text>
<text x="28.4" y="44">GND</text>
<text x="113.5" y="42.8">GND_2</text>
<text x="129" y="42.8">OUT</text>
<text x="147.3" y="44">C1</text>
<text x="147.3" y="46.6">0.1u</text>
<text x="158.8" y="44">C6</text>
<text x="158.8" y="46.6">1u</text>
<text x="203.7" y="45.3">GND</text>
<text x="217.1" y="43.5">D2</text>
<text x="227.4" y="45.3">17k4</text>
<text x="228.5" y="42.8">R4</text>
<text x="238.8" y="42.8">R3</text>
<text x="238.8" y="45.3">91k</text>
<text x="257.5" y="42">CDBU0530</text>
<text x="259.1" y="45.3">C7</text>
<text x="259.1" y="47.9">10u</text>
<text x="261.5" y="44.8">D3</text>
<text x="55.1" y="50.4">GND</text>
<text x="103.4" y="51.7">GND</text>
<text x="146.6" y="56.7">GND</text>
<text x="253.2" y="56.7">GND</text>
<text x="136.5" y="61.8">VCC</text>
<text x="201.8" y="64.4">+3V0</text>
<text x="58.3" y="70.7">U1</text>
<text x="78" y="70.7">+5V</text>
<text x="90.1" y="68.2">+3V3</text>
<text x="153.7" y="70.7">HEATER_VCC</text>
<text x="153.7" y="68.2">H2</text>
<text x="170.1" y="66.9">+3V3</text>
<text x="177.7" y="70.7">+3V0</text>
<text x="225.4" y="68.7">R17</text>
<text x="226.2" y="70.7">NP</text>
<text x="237.8" y="67.9">R18</text>
<text x="238.4" y="70.5">NP</text>
<text x="248.8" y="70.7">+3V3</text>
<text x="48.9" y="73.3">ESP32-C3_SUPERMINI</text>
<text x="119.3" y="75.8">R7</text>
<text x="153.7" y="74.5">H1</text>
<text x="153.7" y="77.1">HEATER_GND</text>
<text x="175.3" y="77.1">R9</text>
<text x="228.7" y="77.1">AD627BNZ</text>
<text x="232" y="74.5">IC2</text>
<text x="254.4" y="75.8">0.1u</text>
<text x="255.2" y="73.3">C5</text>
<text x="82" y="83.4">JP1</text>
<text x="84.8" y="78.6">3v3</text>
<text x="119.3" y="78.3">10</text>
<text x="142.2" y="83.4">SQD50N05</text>
<text x="142.2" y="80.9">Q1</text>
<text x="175.3" y="79.6">33R</text>
<text x="203.2" y="80.9">680</text>
<text x="203.2" y="78.3">R10</text>
<text x="212.1" y="80.9">680</text>
<text x="212.1" y="78.3">R11</text>
<text x="224" y="82.1">RG_1</text>
<text x="238.4" y="82.1">RG_2</text>
<text x="129.5" y="87.2">R8</text>
<text x="129.5" y="89.8">10k</text>
<text x="175.3" y="87.2">D5</text>
<text x="175.3" y="89.8">1N4727A</text>
<text x="194" y="87.2">J3</text>
<text x="224" y="84.7">-IN</text>
<text x="224" y="87.2">+IN</text>
<text x="224" y="89.8">-VS</text>
<text x="235.9" y="87.2">OUTPUT</text>
<text x="239.3" y="84.7">+VS</text>
<text x="239.6" y="89.8">REF</text>
<text x="259.6" y="88.5">GND</text>
<text x="192" y="94.8">PT100</text>
<text x="212.1" y="94.8">100</text>
<text x="212.1" y="92.3">R12</text>
<text x="170.7" y="99.9">GND</text>
<text x="216.4" y="97.4">GND</text>
<text x="248.2" y="97.4">GND</text>
<text x="136.4" y="102.5">GND</text>
<text x="203.7" y="106.3">GND</text>
<text x="76.7" y="115.2">GND</text>
<text x="109.3" y="124.8">J2</text>
<text x="133.2" y="122.8">+3V3</text>
<text x="147.3" y="121.5">H3</text>
<text x="18.4" y="127.9">VCC</text>
<text x="25.9" y="127.9">+5V</text>
<text x="32.9" y="127.9">+3V3</text>
<text x="71.6" y="129.1">+5V</text>
<text x="93.4" y="131.7">J4</text>
<text x="106.3" y="127.4">HMI_ENC</text>
<text x="147.3" y="127.9">H4</text>
<text x="160.5" y="127.9">+5V</text>
<text x="171.3" y="130.4">AP2125N-3.3TRG1</text>
<text x="178.4" y="127.9">PS1</text>
<text x="87.6" y="134.2">Fan</text>
<text x="92.1" y="134.2">Connector</text>
<text x="147.3" y="134.2">H5</text>
<text x="183.8" y="135.5">VOUT</text>
<text x="22.9" y="141.8">20k</text>
<text x="22.9" y="139.3">R13</text>
<text x="30.5" y="139.3">R14</text>
<text x="30.5" y="141.8">1k</text>
<text x="38.1" y="141.8">220R</text>
<text x="38.1" y="139.3">R15</text>
<text x="45.7" y="141.8">220R</text>
<text x="45.7" y="139.3">R16</text>
<text x="147.3" y="140.6">H6</text>
<text x="166.4" y="143.1">C8</text>
<text x="172" y="138">VIN</text>
<text x="184.6" y="138">GND</text>
<text x="203.2" y="143.1">C9</text>
<text x="21.9" y="149.5">D4</text>
<text x="29.5" y="149.5">D6</text>
<text x="37.1" y="149.5">D7</text>
<text x="44.7" y="149.5">D8</text>
<text x="71.6" y="145.6">GND</text>
<text x="114.8" y="149.5">GND</text>
<text x="166.4" y="145.6">1u</text>
<text x="203.2" y="145.6">1u</text>
<text x="18.3" y="159.6">GND</text>
<text x="179.6" y="158.3">GND</text>
</g>
<g font-size="1.8" fill="#a90000">
<text x="109.8" y="23.9">1</text>
<text x="134.6" y="23.9">16</text>
<text x="156.1" y="18.8">1</text>
<text x="156.1" y="21.3">1</text>
<text x="225.4" y="22.6">4</text>
<text x="241.9" y="22.6">3</text>
<text x="20.2" y="29">1</text>
<text x="109.8" y="26.4">2</text>
<text x="109.8" y="29">3</text>
<text x="134.6" y="29">14</text>
<text x="134.6" y="26.4">15</text>
<text x="225.4" y="25.1">5</text>
<text x="225.4" y="27.7">6</text>
<text x="241.9" y="27.7">1</text>
<text x="241.9" y="25.1">2</text>
<text x="20.2" y="31.5">2</text>
<text x="20.2" y="34">3</text>
<text x="109.8" y="31.5">4</text>
<text x="109.8" y="34">5</text>
<text x="134.6" y="34">12</text>
<text x="134.6" y="31.5">13</text>
<text x="20.2" y="36.6">4</text>
<text x="109.8" y="36.6">6</text>
<text x="109.8" y="39.1">7</text>
<text x="109.8" y="41.7">8</text>
<text x="134.6" y="39.1">10</text>
<text x="134.6" y="36.6">11</text>
<text x="135.2" y="41.7">9</text>
<text x="131.4" y="81">1</text>
<text x="138.2" y="78.2" transform="rotate(-90 138.2 78.2)">2</text>
<text x="220.3" y="81">1</text>
<text x="220.3" y="83.6">2</text>
<text x="245.7" y="83.6">7</text>
<text x="245.7" y="81">8</text>
<text x="138.2" y="85.8" transform="rotate(-90 138.2 85.8)">3</text>
<text x="198" y="88.6">2</text>
<text x="220.3" y="86.1">3</text>
<text x="220.3" y="88.6">4</text>
<text x="245.7" y="88.6">5</text>
<text x="245.7" y="86.1">6</text>
<text x="198" y="91.2">1</text>
<text x="110.4" y="129.3">1</text>
<text x="110.4" y="131.8">2</text>
<text x="91.4" y="135.6">1</text>
<text x="110.4" y="134.4">3</text>
<text x="110.4" y="136.9">4</text>
<text x="168.2" y="136.9">3</text>
<text x="191.1" y="136.9">1</text>
<text x="191.1" y="134.4">2</text>
<text x="91.4" y="138.2">2</text>
<text x="91.4" y="140.7">3</text>
<text x="91.4" y="143.3">4</text>
<text x="110.4" y="139.4">5</text>
</g>
<g font-size="1.4" fill="#a90000">
<text x="73.9" y="77.2">5V</text>
<text x="73.6" y="79.8">3.3</text>
<text x="43.8" y="84.8">0</text>
<text x="43.8" y="87.4">1</text>
<text x="43.8" y="89.9">2</text>
<text x="74.3" y="84.8">7</text>
<text x="74.3" y="87.4">8</text>
<text x="74.3" y="89.9">9</text>
<text x="43.8" y="92.5">3</text>
<text x="43.8" y="95">4</text>
<text x="73.8" y="92.5">10</text>
<text x="73.8" y="95">20</text>
<text x="43.8" y="97.5">5</text>
<text x="43.8" y="100.1">6</text>
<text x="73.8" y="97.5">21</text>
<text x="74.3" y="105.2">G</text>
</g>
<g font-size="1.4" fill="#006464">
<text x="68.3" y="80.7">3V3</text>
<text x="69.3" y="78.2">5V</text>
<text x="48" y="85.8">GPIO0</text>
<text x="48" y="88.4">GPIO1</text>
<text x="66.6" y="85.8">GPIO7</text>
<text x="66.6" y="88.4">GPIO8</text>
<text x="48" y="90.9">GPIO2</text>
<text x="48" y="93.4">GPIO3</text>
<text x="48" y="96">GPIO4</text>
<text x="65.6" y="93.4">GPIO10</text>
<text x="65.6" y="96">GPIO20</text>
<text x="66.6" y="90.9">GPIO9</text>
<text x="48" y="98.5">GPIO5</text>
<text x="48" y="101.1">GPIO6</text>
<text x="65.6" y="98.5">GPIO21</text>
<text x="68" y="106.1">GND</text>
</g>
</svg>
